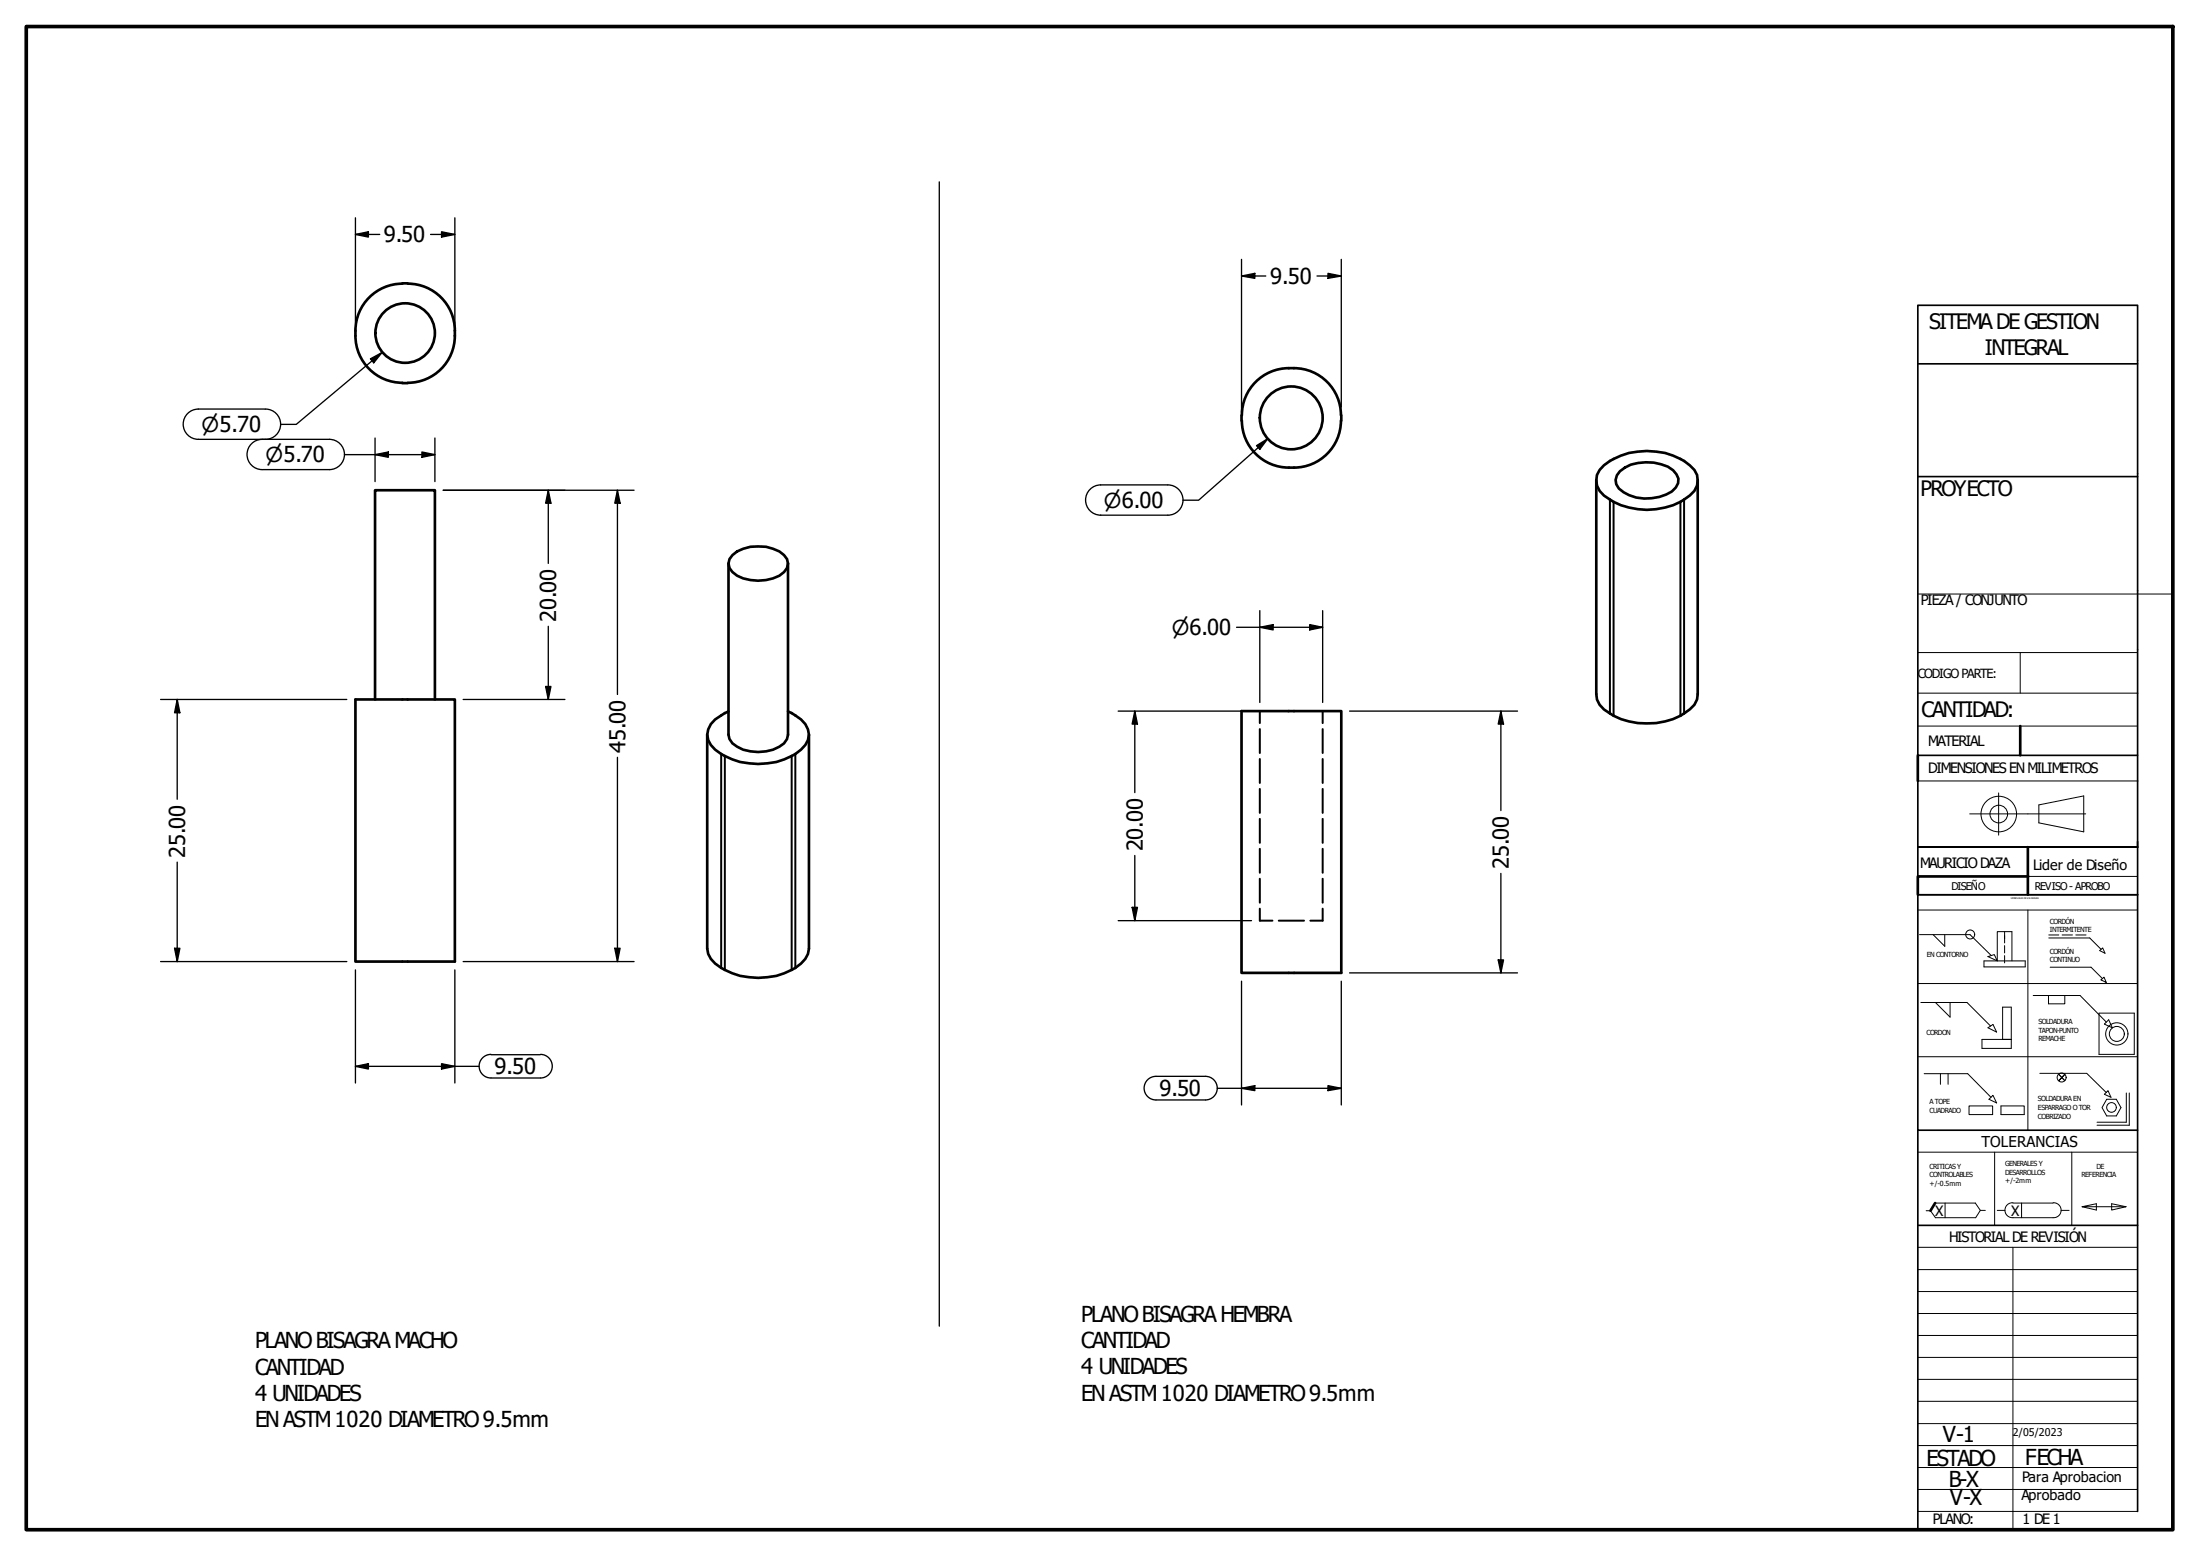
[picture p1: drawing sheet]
<svg xmlns="http://www.w3.org/2000/svg" width="420mm" height="297mm" viewBox="0 0 420 297" stroke-linecap="round" stroke-linejoin="round" font-family="sans-serif">
<!-- layer: Visible (ANSI) -->
<g fill="none" stroke="#000" stroke-width=".51">
<path d="M76.8 54.1h1.1M76.9 54.2a9.1 9.1 0 0 0-9 9.9M77.9 54.2a9.1 9.1 0 0 1 9 9.9M67.9 64.1a9 9 0 0 0 9 9M76.8 73.1h1.1M86.9 64.1a9 9 0 0 1-9 9M237.1 79.3v1M246.1 70.3a9.1 9.1 0 0 1 10 9M246.2 70.3a9 9 0 0 0-9 9M256.2 79.3v1M237.2 80.3a9 9 0 0 0 9 9M256.1 80.3a9.1 9.1 0 0 1-10 9"/>
<path d="M304.9 91.7v40.8a4.2 4.2 0 0 0 2.6 3.7 14.1 14.1 0 0 0 14.1 0 4.2 4.2 0 0 0 2.6-3.7v-40.8M306.3 88.8a13.7 13.7 0 0 1 16.4 0 3.5 3.5 0 0 1 0 5.8 13.7 13.7 0 0 1-16.4 0 3.6 3.6 0 0 1 0-5.8zM309.4 90a8.8 8.8 0 0 1 9.1-.9l1 .7a2.36 2.36 0 0 1-.2 4 8.7 8.7 0 0 1-10.1-.5 2.24 2.24 0 0 1 .2-3.3zM139.1 107.6v32.7l.2 .8a5.3 5.3 0 0 0 4 2.3 8.1 8.1 0 0 0 6.4-1.5l.6-.8 .2-.8v-32.7M139.9 106a8 8 0 0 1 8.9-.7 2.47 2.47 0 0 1 1.5 3.1 5.1 5.1 0 0 1-4 2.3 8.1 8.1 0 0 1-6.4-1.5 2.1 2.1 0 0 1 0-3.2zM67.9 133.5h19v50.1h-19zM71.6 133.5v-39.9h11.5v39.9M139.1 135.8a10.5 10.5 0 0 0-3.3 2.4 3.4 3.4 0 0 0 .8 4.9 13.7 13.7 0 0 0 16.4 0 3.5 3.5 0 0 0 0-5.8l-1.8-1.2-.7-.3M237.1 135.7h19.1v50h-19.1zM135.1 140.3v40.8a4.9 4.9 0 0 0 3.3 4.1 13.8 13.8 0 0 0 14.6-1.3l.8-.8 .5-1 .2-1v-40.8"/>
<circle cx="77.4" cy="63.6" r="5.7"/>
<circle cx="246.6" cy="79.8" r="6"/>
</g>
<!-- layer: Visible fina (ANSI) -->
<path d="M307.5 95.4v40.8M308.2 95.8v40.8M320.9 95.8v40.8M321.6 95.4v40.8M137.7 143.9v40.9M138.4 144.3v40.9M151.2 144.3v40.9M151.9 143.9v40.9" fill="none" stroke="#000" stroke-width=".38"/>
<!-- layer: Oculto (ANSI) -->
<g fill="none" stroke="#000" stroke-width=".38">
<path d="M240.6 135.7v2.3M240.6 139.2v4.5M252.6 135.7v2.3M252.6 139.2v4.5M240.6 144.9v4.6M240.6 150.6v4.6M240.6 156.3v4.6M252.6 144.9v4.6M252.6 150.6v4.6M252.6 156.3v4.6M240.6 173.5v2.3h2.4M240.6 162v4.6"/>
<path d="M240.6 167.8v4.5M244.2 175.8h4.8M252.6 173.5v2.3h-2.3M252.6 162v4.6M252.6 167.8v4.5"/>
</g>
<!-- layer: Borde (ANSI) -->
<path d="M5 5.1h410v286.9h-410z" fill="none" stroke="#000" stroke-width=".7"/>
<path d="M385.8 138.6v5.6M366.3 144.2v4.9M387.3 161.7v9.1M387.3 167.3h-21v3.5M369.6 229.7l-.9 1.4" fill="none" stroke="#000" stroke-width=".51"/>
<!-- layer: Title (ISO) -->
<path d="M366.3 69.5h41.9M366.3 91v-32.7h41.9v230.2M366.3 91v53.2h41.9M366.3 91h41.9M366.3 149.1v18.2M408.2 170.8h-41.9v45h41.9M408.2 161.7h-41.9h41.9M366.3 215.8v76.2h18.1M366.3 233.9h41.9" fill="none" stroke="#000" stroke-width=".32"/>
<!-- layer: Title (ANSI) -->
<g fill="none" stroke="#000" stroke-width=".19">
<path d="M408.2 124.6h-22.4v7.7M366.3 149.1h41.9M389.4 153.7l8.6-1.8v6.9l-8.6-1.7zM366.3 170.8h41.9h-41.6M366.3 173.7h41.9M366.6 178.4h9.6l4.1 4M369.2 178.4l2.2 2.2v-2.2M382.8 177.8v2.2M387.3 167.3h20.9M387.3 173.7v42.1M391.3 178.5h1.9M391.3 179.1h7.8l2.2 2.1"/>
<path d="M393.8 178.5h2M396.4 178.5h2M366.3 187.8h41.9M366.8 191.4h8.9l4.5 4.5M369.6 191.4l2.8 2.8v-2.8M378.9 183.4h7.9v1.2h-7.9zM379.7 182.6l1.2-.4 .5 1.2zM379.7 196.2l.9-.6 .7 1.4zM381.4 183.4v-5.6h2.8v5.6M382.5 198.4v-6.1h1.6v7.8h-5.6v-1.7h5.6M382.8 180.5v1.4M382.8 182.4v1.4"/>
<path d="M388.3 190h9l5 5.1M391.2 190v1.6h3.1v-1.6h-3.1h3.1M391.5 184.6h7.9l2.1 2.2M400.9 193.4h6.7v7.9h-6.7zM401 181.5l.6-.5 .4 1zM401.3 187.1l.5-.6 .5 1.1zM401.9 195.5l.8-.8 .7 1.5zM366.3 201.7h41.9M366.3 219.9h41.9M367.5 205h8.3l4.4 4.5M370.6 205v2M372 205v2"/>
<path d="M376 211.1h4.6v1.7h-4.6zM379.9 209.9l.7-.8 .7 1.5zM380.9 219.9v14M382.1 211.1h4.5v1.7h-4.5zM389.6 204.9h8.9l3.8 3.7M393.2 205.1l1.1 1.2M394.3 205.1l-1.1 1.2 1.1-1.2M395.7 219.9v14M402.3 209.9h1.9l.9 1.5-.9 1.6h-1.9l-.9-1.6zM402.6 208.2l.6 1.3-1.3-.6zM406.1 208.6v5.6h-5.6M406.7 208.6v6.2h-6.2"/>
<path d="M366.3 259.1h41.9M366.3 267.5h41.9M366.3 271.8h41.9M366.3 263.3h41.9M366.3 276h41.9M366.3 288.5h41.9M366.3 284.3h41.9M366.3 280.1h41.9"/>
<circle cx="381.7" cy="155.4" r="3.4"/>
<circle cx="381.7" cy="155.4" r="1.68"/>
<circle cx="376.3" cy="178.4" r=".86"/>
<circle cx="404.3" cy="197.4" r="2.13"/>
<circle cx="404.3" cy="197.4" r="1.43"/>
<circle cx="393.7" cy="205.7" r=".86"/>
<circle cx="403.3" cy="211.4" r=".92"/>
</g>
<!-- layer: Visible (ISO) -->
<g fill="none" stroke="#000" stroke-width=".19">
<path d="M366.3 113.4h48.7M366.3 124.6h19.5M366.3 132.3h41.9M366.3 138.6h41.9M366.3 238.1h41.9M369.6 229.7h7.7l.9 1.4h1M371.5 229.7v2.8M378.2 231.1l-.9 1.4h-7.7l-.9-1.4h-.8M381.4 231.1h1.5M384.4 229.7h7.7M384.4 238.1v53.9M384.4 229.6a1.43 1.43 0 0 0-1.5 1.4 1.43 1.43 0 0 0 1.5 1.5h7.7"/>
<path d="M386.1 229.7v2.8M392.1 229.6a1.43 1.43 0 0 1 1.5 1.4 1.43 1.43 0 0 1-1.5 1.5M393.6 231.1h1.6M397.6 230.4l2.8 .6v-1.2l-2.8 .6h8.4M403.3 229.8l2.7 .6-2.7 .6zM366.3 254.9h41.9M366.3 250.7h41.9M366.3 246.6h41.9M366.3 242.4h41.9"/>
</g>
<!-- layer: Centerline (ANSI) -->
<path d="M376.2 155.4h22.1M381.7 151.4v8" fill="none" stroke="#000" stroke-width=".19"/>
<path d="M179.4 34.7v218.5" fill="none" stroke="#000" stroke-width=".25"/>
<!-- layer: Cota (ANSI) -->
<g fill="none" stroke="#000" stroke-width=".25">
<path d="M67.9 44.8l2.5-.6v1.1zM67.9 41.6v19.9M67.9 44.8h4.6M82.2 44.8h4.7M84.3 44.2l2.6 .6-2.6 .5zM86.9 41.6v20.9M237.1 52.7l2.5-.5v.9zM237.1 52.7h4.6M237.1 49.5v29.2M251.5 52.7h4.7M253.6 52.2l2.6 .5-2.6 .4zM256.2 49.5v28.2"/>
<path d="M50.7 78.1h-12.8a2.89 2.89 0 0 0-2.9 2.9 2.89 2.89 0 0 0 2.9 2.9h25M50.7 78.1a2.89 2.89 0 0 1 2.9 2.9 2.89 2.89 0 0 1-2.9 2.9M70.7 68.5l2.3-1.2-1.6 2zM73 67.3l-16.4 13.7h-3M50.1 83.9a2.89 2.89 0 0 0-2.9 2.9 2.89 2.89 0 0 0 2.9 2.8h12.8M62.9 83.9a2.89 2.89 0 0 1 2.9 2.9 2.89 2.89 0 0 1-2.9 2.8M65.8 86.8h17.3M71.6 86.8l2.6-.5v1zM71.6 83.6v8.3M80.6 86.3l2.5 .5-2.5 .5zM83.1 83.6v8.3M84.6 93.6h36.5"/>
<path d="M104.7 93.6l.5 2.5h-1zM104.7 93.6v14M117.9 93.6l.5 2.5h-1zM117.9 93.6v39M210.2 98.3h12.8M210.2 92.6h12.8M210.2 92.6a2.89 2.89 0 0 0-2.9 2.9 2.89 2.89 0 0 0 2.9 2.8M223 92.6a2.89 2.89 0 0 1 2.9 2.9 2.89 2.89 0 0 1-2.9 2.8M240 85.1l2.1-1.4-1.5 2.1zM242.1 83.7l-13.2 11.8h-3M104.7 119.6v13.9M236.2 119.7h16.4"/>
<path d="M240.6 119.7l2.5-.5v1.1zM240.6 116.6v17.5M250.1 119.2l2.5 .5-2.5 .6zM252.6 116.6v17.5M30.7 133.5h35.5M33.8 133.5l.6 2.6h-1.1zM33.8 133.5v19.1M88.5 133.5h19.4M104.2 131h1l-.5 2.5zM213.6 135.7h25.4M216.7 135.7l.5 2.5h-1zM216.7 135.7v15.6"/>
<path d="M257.7 135.7h32.1M286.6 135.7l.5 2.5h-1zM286.6 135.7v19M117.9 144.6v39M33.8 164.6v19M213.6 175.8h25.4M216.2 173.2h1l-.5 2.6zM216.7 163.3v12.5M286.6 166.7v19M30.7 183.6h35.5M33.3 181h1.1l-.6 2.6zM67.9 185.2v21.5"/>
<path d="M86.9 185.2v21.5M88.5 183.6h32.6M117.4 181h1l-.5 2.6zM237.1 187.3v23.6M256.2 187.3v23.6M257.7 185.7h32.1M286.1 183.2h1l-.5 2.5zM67.9 203.6l2.5-.5v1zM67.9 203.6h23.6M84.3 203.1l2.6 .5-2.6 .5zM93.8 201.3a2.25 2.25 0 0 0-2.3 2.2 2.25 2.25 0 0 0 2.3 2.3h9.4M93.8 201.3h9.4"/>
<path d="M103.2 201.3a2.25 2.25 0 0 1 2.3 2.2 2.25 2.25 0 0 1-2.3 2.3M230.2 205.5h-9.4a2.25 2.25 0 0 0-2.3 2.2 2.25 2.25 0 0 0 2.3 2.3h9.4M230.2 205.5a2.25 2.25 0 0 1 2.3 2.2 2.25 2.25 0 0 1-2.3 2.3M232.5 207.8h23.7M237.1 207.8l2.5-.6v1zM253.6 207.2l2.6 .6-2.6 .4z"/>
</g>
<g fill="#000">
<path d="M67.9 44.8l2.5-.6v1.1z" fill-rule="evenodd"/>
<path d="M84.3 44.2l2.6 .6-2.6 .5z" fill-rule="evenodd"/>
<path d="M237.1 52.7l2.5-.5v.9z" fill-rule="evenodd"/>
<path d="M253.6 52.2l2.6 .5-2.6 .4z" fill-rule="evenodd"/>
<path d="M70.7 68.5l2.3-1.2-1.6 2z" fill-rule="evenodd"/>
<path d="M71.6 86.8l2.6-.5v1z" fill-rule="evenodd"/>
<path d="M80.6 86.3l2.5 .5-2.5 .5z" fill-rule="evenodd"/>
<path d="M104.7 93.6l.5 2.5h-1z" fill-rule="evenodd"/>
<path d="M117.9 93.6l.5 2.5h-1z" fill-rule="evenodd"/>
<path d="M240 85.1l2.1-1.4-1.5 2.1z" fill-rule="evenodd"/>
<path d="M240.6 119.7l2.5-.5v1.1z" fill-rule="evenodd"/>
<path d="M33.8 133.5l.6 2.6h-1.1z" fill-rule="evenodd"/>
<path d="M104.2 131h1l-.5 2.5z" fill-rule="evenodd"/>
<path d="M216.7 135.7l.5 2.5h-1z" fill-rule="evenodd"/>
<path d="M250.1 119.2l2.5 .5-2.5 .6z" fill-rule="evenodd"/>
<path d="M286.6 135.7l.5 2.5h-1z" fill-rule="evenodd"/>
<path d="M216.2 173.2h1l-.5 2.6z" fill-rule="evenodd"/>
<path d="M33.3 181h1.1l-.6 2.6z" fill-rule="evenodd"/>
<path d="M117.4 181h1l-.5 2.6z" fill-rule="evenodd"/>
<path d="M286.1 183.2h1l-.5 2.5z" fill-rule="evenodd"/>
<path d="M67.9 203.6l2.5-.5v1z" fill-rule="evenodd"/>
<path d="M84.3 203.1l2.6 .5-2.6 .5z" fill-rule="evenodd"/>
<path d="M237.1 207.8l2.5-.6v1z" fill-rule="evenodd"/>
<path d="M253.6 207.2l2.6 .6-2.6 .4z" fill-rule="evenodd"/>
</g>
<g font-size="4.2">
<text x="73.3" y="46.3">9.50</text>
<text x="242.6" y="54.2">9.50</text>
<text x="106.2" y="118.8" transform="rotate(-90 106.2 118.8)">20.00</text>
<text x="119.4" y="143.7" transform="rotate(-90 119.4 143.7)">45.00</text>
<text x="35.4" y="163.8" transform="rotate(-90 35.4 163.8)">25.00</text>
<text x="218.2" y="162.5" transform="rotate(-90 218.2 162.5)">20.00</text>
<text x="288.2" y="165.9" transform="rotate(-90 288.2 165.9)">25.00</text>
<text x="94.4" y="205.1">9.50</text>
<text x="221.4" y="209.3">9.50</text>
<text x="48.7" y="257.4">PLANOBISAGRAMACHO</text>
<text x="206.5" y="252.3">PLANOBISAGRAHEMBRA</text>
<text x="206.5" y="257.4">CANTIDAD</text>
<text x="48.7" y="262.4">CANTIDAD</text>
<text x="206.5" y="262.4">4 UNIDADES</text>
<text x="48.7" y="267.4">4 UNIDADES</text>
<text x="206.5" y="267.4">ENASTM1020 DIAMETRO9.5mm</text>
<text x="48.7" y="272.5">ENASTM1020 DIAMETRO9.5mm</text>
<text x="371" y="275.3">V-1</text>
<text x="367.9" y="279.8">ESTADO</text>
<text x="386.8" y="279.7">FECHA</text>
<text x="372.2" y="283.9">B-X</text>
<text x="372.4" y="287.4">V-X</text>
</g>
<g font-size="4.1">
<text x="368.4" y="62.8">SITEMADE GESTION</text>
<text x="379.1" y="67.7">INTEGRAL</text>
<text x="366.8" y="94.7">PROYECTO</text>
<text x="367" y="137">CANTIDAD:</text>
</g>
<g font-size="3.9">
<text x="38.5" y="82.5">⌀5.70</text>
<text x="50.7" y="88.3">⌀5.70</text>
<text x="210.8" y="97">⌀6.00</text>
<text x="223.8" y="121.2">⌀6.00</text>
</g>
<text font-size="2.9" x="378.5" y="218.9">TOLERANCIAS</text>
<g font-size="2.7">
<text x="366.8" y="115.5">PIEZA/ CONJUNTO</text>
<text x="368.2" y="142.4">MATERIAL</text>
<text x="368.2" y="147.6">DIMENSIONESENMILIMETROS</text>
<text x="366.7" y="165.8">MAURICIODAZA</text>
<text x="388.3" y="166.2">Lider de Diseño</text>
<text x="369.6" y="232.1">X</text>
<text x="384.1" y="232.1">X</text>
<text x="372.2" y="237.1">HISTORIAL DE REVISIÓN</text>
<text x="386.1" y="286.4">Aprobado</text>
<text x="386.2" y="282.9">Para Aprobacion</text>
<text x="369.1" y="291">PLANO:</text>
<text x="386.3" y="291">1 DE 1</text>
</g>
<text font-size="2.4" x="366.3" y="129.5">CODIGOPARTE:</text>
<g font-size="2">
<text x="372.7" y="169.8">DISEÑO</text>
<text x="388.6" y="169.9">REVISO- APROBO</text>
<text x="384.4" y="274.1">2/05/2023</text>
</g>
<g font-size="1.3">
<text x="391.5" y="176.3">CORDÓN</text>
<text x="391.5" y="178">INTERMITENTE</text>
<text x="368" y="182.6">EN CONTORNO</text>
<text x="391.5" y="182">CORDÓN</text>
<text x="391.5" y="183.7">CONTINUO</text>
<text x="367.9" y="197.6">CORDON</text>
<text x="389.3" y="195.5">SOLDADURA</text>
<text x="389.3" y="197.2">TAPON-PUNTO</text>
<text x="389.3" y="198.8">REMACHE</text>
<text x="368.5" y="210.8">ATOPE</text>
<text x="368.5" y="212.5">CUADRADO</text>
<text x="389.2" y="210.2">SOLDADURAEN</text>
<text x="389.2" y="211.9">ESPARRAGO OTOR</text>
<text x="389.2" y="213.5">COBRIZADO</text>
<text x="368.5" y="223.1">CRITICASY</text>
<text x="368.5" y="224.8">CONTROLABLES</text>
<text x="368.5" y="226.4">+/-0.5mm</text>
<text x="383" y="222.6">GENERALES Y</text>
<text x="383" y="224.3">DESARROLLOS</text>
<text x="383" y="225.9">+/-2mm</text>
<text x="397.5" y="224.8">REFERENCIA</text>
<text x="400.4" y="223.1">DE</text>
</g>
<text font-size=".4" x="384" y="171.7">SIMBOLOGIA DESOLDADURA</text>
</svg>
